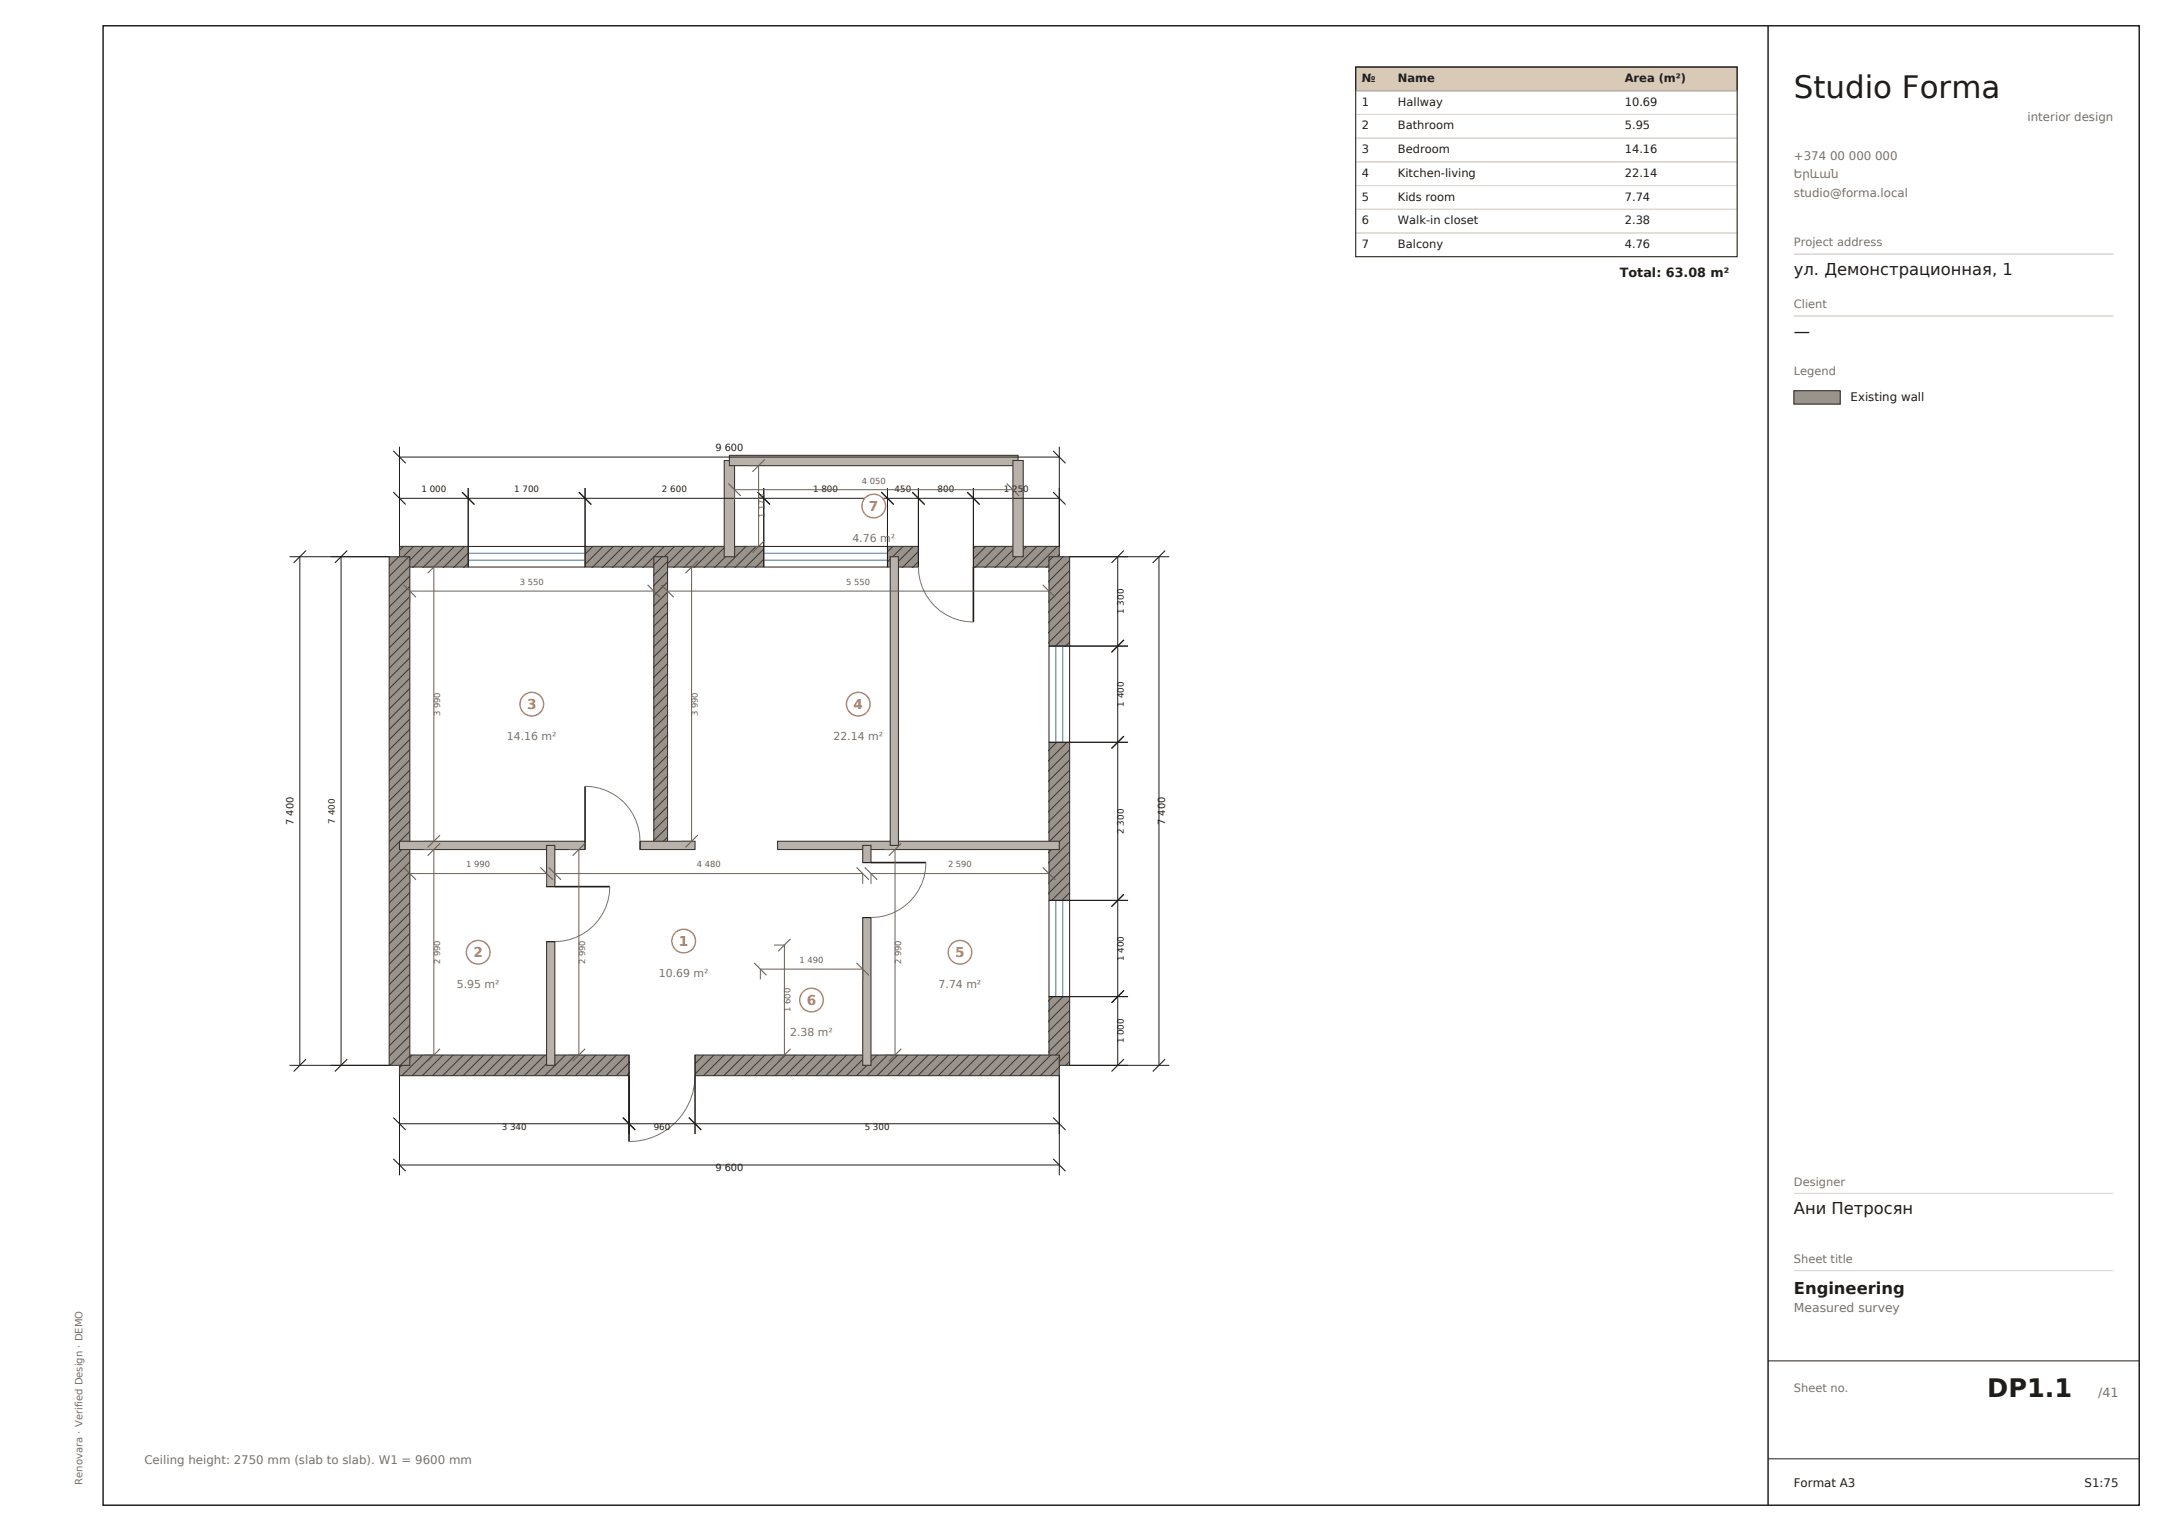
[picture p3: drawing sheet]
<svg xmlns="http://www.w3.org/2000/svg" width="420mm" height="297mm" viewBox="0 0 420 297" stroke-linecap="round" stroke-linejoin="round" font-family="sans-serif">
<path d="M77.5 106h13.3v4h-13.3z" fill-rule="evenodd" fill="#9a938c" stroke="#3b3631" stroke-width=".21"/>
<path d="M78.3 106l-.9 .8M80.3 106l-2.9 2.8M82.3 106l-4.1 4.1M84.2 106l-4.1 4.1M86.2 106l-4.1 4.1M88.2 106l-4.1 4.1M90.2 106l-4.1 4.1M90.9 109.2l-.9 .9M90.9 107.2l-2.8 2.9" fill="none" stroke="#3b3631" stroke-width=".19"/>
<path d="M113.5 106h34.7v4h-34.7z" fill-rule="evenodd" fill="#9a938c" stroke="#3b3631" stroke-width=".21"/>
<g fill="none" stroke="#3b3631" stroke-width=".19">
<path d="M115.1 106l-1.6 1.6M117 106l-3.5 3.5M119 106l-4.1 4.1M121 106l-4.1 4.1M123 106l-4.1 4.1M125 106l-4.1 4.1M126.9 106l-4.1 4.1M128.9 106l-4.1 4.1M130.9 106l-4.1 4.1M132.9 106l-4.1 4.1M134.9 106l-4.1 4.1M136.8 106l-4.1 4.1"/>
<path d="M138.8 106l-4.1 4.1M140.8 106l-4.1 4.1M142.8 106l-4.1 4.1M144.8 106l-4.1 4.1M146.7 106l-4.1 4.1M148.2 108.4l-1.6 1.7M148.2 106.5l-3.6 3.6"/>
</g>
<path d="M172.2 106h6v4h-6z" fill-rule="evenodd" fill="#9a938c" stroke="#3b3631" stroke-width=".21"/>
<path d="M173.3 106l-1.2 1.1M175.2 106l-3.1 3.1M177.2 106l-4.1 4.1M178.2 108.9l-1.1 1.2M178.2 106.9l-3.1 3.2" fill="none" stroke="#3b3631" stroke-width=".19"/>
<path d="M188.8 106h16.7v4h-16.7z" fill-rule="evenodd" fill="#9a938c" stroke="#3b3631" stroke-width=".21"/>
<path d="M189.3 106l-.5 .5M191.3 106l-2.5 2.5M193.3 106l-4.1 4.1M195.3 106l-4.1 4.1M197.2 106l-4.1 4.1M199.2 106l-4.1 4.1M201.2 106l-4.1 4.1M203.2 106l-4.1 4.1M205.2 106l-4.1 4.1M205.6 109.5l-.6 .6M205.6 107.5l-2.6 2.6" fill="none" stroke="#3b3631" stroke-width=".19"/>
<path d="M203.5 108h4v17.3h-4z" fill-rule="evenodd" fill="#9a938c" stroke="#3b3631" stroke-width=".21"/>
<path d="M204.3 108l-.8 .8M206.3 108l-2.8 2.8M207.6 118.6l-4.1 4.1M207.6 116.6l-4.1 4.1M207.6 114.6l-4.1 4.1M207.6 112.6l-4.1 4.1M207.6 110.7l-4.1 4.1M207.6 108.7l-4.1 4.1M207.6 124.5l-.9 .9M207.6 122.5l-2.9 2.9M207.6 120.6l-4.1 4.1" fill="none" stroke="#3b3631" stroke-width=".19"/>
<path d="M203.5 144h4v30.7h-4z" fill-rule="evenodd" fill="#9a938c" stroke="#3b3631" stroke-width=".21"/>
<g fill="none" stroke="#3b3631" stroke-width=".19">
<path d="M205 143.9l-1.5 1.6M207 143.9l-3.5 3.6M207.6 159.3l-4.1 4.1M207.6 157.3l-4.1 4.1M207.6 155.3l-4.1 4.1M207.6 153.3l-4.1 4.1M207.6 151.3l-4.1 4.1M207.6 149.4l-4.1 4.1M207.6 147.4l-4.1 4.1M207.6 145.4l-4.1 4.1M207.6 173.1l-1.6 1.6M207.6 171.1l-3.6 3.6"/>
<path d="M207.6 169.2l-4.1 4.1M207.6 167.2l-4.1 4.1M207.6 165.2l-4.1 4.1M207.6 163.2l-4.1 4.1M207.6 161.2l-4.1 4.1"/>
</g>
<path d="M203.5 193.3h4v13.4h-4z" fill-rule="evenodd" fill="#9a938c" stroke="#3b3631" stroke-width=".21"/>
<path d="M204.3 193.3l-.8 .8M206.3 193.3l-2.8 2.8M207.6 199.9l-4.1 4.1M207.6 197.9l-4.1 4.2M207.6 196l-4.1 4.1M207.6 194l-4.1 4.1M207.6 205.9l-.9 .8M207.6 203.9l-2.9 2.8M207.6 201.9l-4.1 4.1" fill="none" stroke="#3b3631" stroke-width=".19"/>
<path d="M134.8 204.7h70.7v4h-70.7z" fill-rule="evenodd" fill="#9a938c" stroke="#3b3631" stroke-width=".21"/>
<g fill="none" stroke="#3b3631" stroke-width=".19">
<path d="M136.6 204.6l-1.8 1.8M138.6 204.6l-3.8 3.8M140.5 204.6l-4.1 4.1M142.5 204.6l-4.1 4.1M144.5 204.6l-4.1 4.1M146.5 204.6l-4.1 4.1M148.5 204.6l-4.1 4.1M150.4 204.6l-4.1 4.1M152.4 204.6l-4.1 4.1M154.4 204.6l-4.1 4.1M156.4 204.6l-4.1 4.1M158.4 204.6l-4.1 4.1"/>
<path d="M160.3 204.6l-4.1 4.1M162.3 204.6l-4.1 4.1M164.3 204.6l-4.1 4.1M166.3 204.6l-4.1 4.1M168.3 204.6l-4.1 4.1M170.2 204.6l-4.1 4.1M172.2 204.6l-4.1 4.1M174.2 204.6l-4.1 4.1M176.2 204.6l-4.1 4.1M178.2 204.6l-4.1 4.1M180.1 204.6l-4.1 4.1M182.1 204.6l-4.1 4.1"/>
<path d="M184.1 204.6l-4.1 4.1M186.1 204.6l-4.1 4.1M188.1 204.6l-4.1 4.1M190 204.6l-4.1 4.1M192 204.6l-4.1 4.1M194 204.6l-4.1 4.1M196 204.6l-4.1 4.1M198 204.6l-4.1 4.1M199.9 204.6l-4.1 4.1M201.9 204.6l-4.1 4.1M203.9 204.6l-4.1 4.1M205.6 206.9l-1.8 1.8"/>
<path d="M205.6 204.9l-3.8 3.8"/>
</g>
<path d="M77.5 204.7h44.5v4h-44.5z" fill-rule="evenodd" fill="#9a938c" stroke="#3b3631" stroke-width=".21"/>
<g fill="none" stroke="#3b3631" stroke-width=".19">
<path d="M78.1 204.6l-.7 .6M80 204.6l-2.6 2.6M82 204.6l-4.1 4.1M84 204.6l-4.1 4.1M86 204.6l-4.1 4.1M88 204.6l-4.1 4.1M89.9 204.6l-4.1 4.1M91.9 204.6l-4.1 4.1M93.9 204.6l-4.1 4.1M95.9 204.6l-4.1 4.1M97.9 204.6l-4.1 4.1M99.8 204.6l-4.1 4.1"/>
<path d="M101.8 204.6l-4.1 4.1M103.8 204.6l-4.1 4.1M105.8 204.6l-4.1 4.1M107.8 204.6l-4.1 4.1M109.7 204.6l-4.1 4.1M111.7 204.6l-4.1 4.1M113.7 204.6l-4.1 4.1M115.7 204.6l-4.1 4.1M117.7 204.6l-4.1 4.1M119.6 204.6l-4.1 4.1M121.6 204.6l-4.1 4.1M122.1 208.1l-.6 .6"/>
<path d="M122.1 206.1l-2.6 2.6"/>
</g>
<path d="M75.5 108h4v98.7h-4z" fill-rule="evenodd" fill="#9a938c" stroke="#3b3631" stroke-width=".21"/>
<g fill="none" stroke="#3b3631" stroke-width=".19">
<path d="M77.4 108l-2 1.9M79.4 108l-4 3.9M79.5 119.6l-4.1 4.1M79.5 115.7l-4.1 4.1M79.5 109.7l-4.1 4.1M79.5 117.7l-4.1 4.1M79.5 113.7l-4.1 4.1M79.5 111.7l-4.1 4.1M79.5 139.4l-4.1 4.1M79.5 137.5l-4.1 4.1M79.5 135.5l-4.1 4.1M79.5 133.5l-4.1 4.1"/>
<path d="M79.5 131.5l-4.1 4.1M79.5 129.5l-4.1 4.1M79.5 127.6l-4.1 4.1M79.5 125.6l-4.1 4.1M79.5 123.6l-4.1 4.1M79.5 121.6l-4.1 4.1M79.5 159.2l-4.1 4.1M79.5 157.3l-4.1 4.1M79.5 155.3l-4.1 4.1M79.5 153.3l-4.1 4.1M79.5 151.3l-4.1 4.1M79.5 147.4l-4.1 4.1"/>
<path d="M79.5 145.4l-4.1 4.1M79.5 143.4l-4.1 4.1M79.5 141.4l-4.1 4.1M79.5 149.3l-4.1 4.1M79.5 179l-4.1 4.1M79.5 177.1l-4.1 4.1M79.5 175.1l-4.1 4.1M79.5 173.1l-4.1 4.1M79.5 171.1l-4.1 4.1M79.5 169.1l-4.1 4.1M79.5 167.2l-4.1 4.1M79.5 165.2l-4.1 4.1"/>
<path d="M79.5 163.2l-4.1 4.1M79.5 161.2l-4.1 4.1M79.5 198.8l-4.1 4.1M79.5 196.9l-4.1 4.1M79.5 194.9l-4.1 4.1M79.5 192.9l-4.1 4.1M79.5 190.9l-4.1 4.1M79.5 188.9l-4.1 4.1M79.5 187l-4.1 4.1M79.5 185l-4.1 4.1M79.5 183l-4.1 4.1M79.5 181l-4.1 4.1"/>
<path d="M79.5 204.8l-1.9 1.9M79.5 202.8l-3.9 3.9M79.5 200.8l-4.1 4.1"/>
</g>
<path d="M126.8 108h2.7v56h-2.7z" fill-rule="evenodd" fill="#9a938c" stroke="#3b3631" stroke-width=".21"/>
<g fill="none" stroke="#3b3631" stroke-width=".19">
<path d="M128.5 108l-1.7 1.7M129.5 118.8l-2.7 2.7M129.5 116.8l-2.7 2.8M129.5 114.8l-2.7 2.8M129.5 112.8l-2.7 2.8M129.5 110.9l-2.7 2.7M129.5 108.9l-2.7 2.7M129.5 138.6l-2.7 2.7M129.5 136.6l-2.7 2.8M129.5 134.6l-2.7 2.8M129.5 132.6l-2.7 2.8M129.5 130.7l-2.7 2.7"/>
<path d="M129.5 128.7l-2.7 2.7M129.5 126.7l-2.7 2.8M129.5 124.7l-2.7 2.8M129.5 122.7l-2.7 2.8M129.5 120.8l-2.7 2.7M129.5 158.4l-2.7 2.7M129.5 156.4l-2.7 2.8M129.5 154.4l-2.7 2.8M129.5 152.4l-2.7 2.8M129.5 150.5l-2.7 2.7M129.5 148.5l-2.7 2.7M129.5 146.5l-2.7 2.8"/>
<path d="M129.5 144.5l-2.7 2.8M129.5 142.5l-2.7 2.8M129.5 140.6l-2.7 2.7M129.5 162.3l-1.7 1.7M129.5 160.4l-2.7 2.7"/>
</g>
<g fill="#b9b2aa" stroke="#3b3631" stroke-width=".21">
<path d="M77.5 163.2h36v1.6h-36z" fill-rule="evenodd"/>
<path d="M124.2 163.2h10.6v1.6h-10.6z" fill-rule="evenodd"/>
<path d="M150.8 163.2h54.7v1.6h-54.7z" fill-rule="evenodd"/>
<path d="M172.7 108h1.6v56h-1.6z" fill-rule="evenodd"/>
<path d="M106 164h1.6v8h-1.6z" fill-rule="evenodd"/>
<path d="M106 182.7h1.6v24h-1.6z" fill-rule="evenodd"/>
<path d="M167.4 164h1.6v3.3h-1.6z" fill-rule="evenodd"/>
<path d="M167.4 178h1.6v28.7h-1.6z" fill-rule="evenodd"/>
<path d="M140.5 89.3h2v18.7h-2z" fill-rule="evenodd"/>
<path d="M141.5 88.3h56v2h-56z" fill-rule="evenodd"/>
<path d="M196.5 89.3h2v18.7h-2z" fill-rule="evenodd"/>
</g>
<path d="M188.8 110v10.7M113.5 152.5v10.7M107.6 172h10.7M169 167.3h10.6M122 208.7v12.8" fill="none" stroke="#1f1d1b" stroke-width=".32"/>
<path d="M178.2 110a10.7 10.7 0 0 0 10.6 10.7M113.5 152.5a10.7 10.7 0 0 1 10.7 10.7M118.3 172a10.7 10.7 0 0 1-10.7 10.7M179.6 167.3a10.7 10.7 0 0 1-10.6 10.7M134.8 208.7a12.8 12.8 0 0 1-12.8 12.8" fill="none" stroke="#7a7068" stroke-width=".19"/>
<g fill="none" stroke="#1f1d1b" stroke-width=".19">
<path d="M77.5 86.7v19.3M77.5 96.7h128M77.5 88.7h128M90.8 94.7v15.3h22.7v-15.3M148.2 94.7v15.3h24v-15.3M178.2 94.7v15.3M188.8 94.7v15.3M205.5 86.7v19.3M56.2 108h19.3M58.2 108v98.7M66.2 108v98.7M90.8 106h22.7"/>
<path d="M148.2 106h24M207.5 108h19.3M216.8 108v98.7M224.8 108v98.7M207.5 125.3v18.7M218.8 125.3h-15.3v18.7h15.3M106 172h1.6M113.5 163.2v1.6M124.2 163.2v1.6M167.4 167.3h1.6M167.4 178h1.6M207.5 174.7v18.6"/>
<path d="M218.8 174.7h-15.3v18.6h15.3M106 182.7h1.6M56.2 206.7h19.3M77.5 208.7v19.3M77.5 218h128M122 204.7v15.3M134.8 204.7v15.3M205.5 208.7v19.3M207.5 206.7h19.3M77.5 226h128"/>
</g>
<path d="M90.8 108.7h22.7M90.8 107.3h22.7M148.2 108.7h24M148.2 107.3h24M204.8 125.3v18.7M206.2 125.3v18.7M204.8 174.7v18.6M206.2 174.7v18.6" fill="none" stroke="#3d7fb5" stroke-width=".19"/>
<g fill="none" stroke="#1f1d1b" stroke-width=".21">
<path d="M76.3 95.5l2.4 2.4M76.3 87.5l2.4 2.4M89.6 95.5l2.4 2.4M112.3 95.5l2.4 2.4M147 95.5l2.4 2.4M171 95.5l2.4 2.4M177 95.5l2.4 2.4M187.6 95.5l2.4 2.4M204.3 95.5l2.4 2.4M204.3 87.5l2.4 2.4M59.4 106.8l-2.4 2.4M67.4 106.8l-2.4 2.4"/>
<path d="M218 106.8l-2.4 2.4M226 106.8l-2.4 2.4M218 124.1l-2.4 2.4M218 142.8l-2.4 2.4M218 173.5l-2.4 2.4M218 192.1l-2.4 2.4M59.4 205.5l-2.4 2.4M67.4 205.5l-2.4 2.4M76.3 216.8l2.4 2.4M120.8 216.8l2.4 2.4M133.6 216.8l2.4 2.4M204.3 216.8l2.4 2.4"/>
<path d="M218 205.5l-2.4 2.4M226 205.5l-2.4 2.4M76.3 224.8l2.4 2.4M204.3 224.8l2.4 2.4"/>
</g>
<g fill="none" stroke="#6a5f55" stroke-width=".19">
<path d="M142.5 97v-2h54v2M145.2 90.3h2v15.7h-2M79.5 116.7v-2h47.3v2M82.2 110h2v53.2h-2M129.5 116.7v-2h74v2M132.2 110h2v53.2h-2M79.5 171.5v-2h26.5v2M82.2 164.8h2v39.9h-2M107.6 171.5v-2h59.8v2M110.3 164.8h2v39.9h-2M169 171.5v-2h34.5v2M171.6 164.8h2v39.9h-2"/>
<path d="M147.5 190v-2h19.9v2M150.2 183.3h2v21.4h-2"/>
</g>
<g fill="none" stroke="#6a5f55" stroke-width=".21">
<path d="M141.3 93.8l2.4 2.4M148.4 89.1l-2.4 2.4M195.3 93.8l2.4 2.4M78.3 113.5l2.4 2.4M85.4 108.8l-2.4 2.4M125.6 113.5l2.4 2.4M128.3 113.5l2.4 2.4M135.4 108.8l-2.4 2.4M148.4 104.8l-2.4 2.4M202.3 113.5l2.4 2.4M78.3 168.3l2.4 2.4M85.4 163.6l-2.4 2.4"/>
<path d="M85.4 162l-2.4 2.4M104.8 168.3l2.4 2.4M106.4 168.3l2.4 2.4M113.5 163.6l-2.4 2.4M135.4 162l-2.4 2.4M166.2 168.3l2.4 2.4M167.8 168.3l2.4 2.4M174.8 163.6l-2.4 2.4M202.3 168.3l2.4 2.4M146.3 186.8l2.4 2.4M153.4 182.1l-2.4 2.4M166.2 186.8l2.4 2.4"/>
<path d="M85.4 203.5l-2.4 2.4M113.5 203.5l-2.4 2.4M153.4 203.5l-2.4 2.4M174.8 203.5l-2.4 2.4"/>
</g>
<g fill="#fff" stroke="#c97f63" stroke-width=".28">
<circle cx="132.6" cy="182.6" r="2.29"/>
<circle cx="92.8" cy="184.7" r="2.29"/>
<circle cx="103.2" cy="136.6" r="2.29"/>
<circle cx="166.5" cy="136.6" r="2.29"/>
<circle cx="186.2" cy="184.7" r="2.29"/>
<circle cx="157.4" cy="194" r="2.29"/>
<circle cx="169.5" cy="98.2" r="2.29"/>
</g>
<path d="M263 13h74v4.6h-74z" fill-rule="evenodd" fill="#d9c9b7" stroke="#1f1d1b" stroke-width=".19"/>
<path d="M263 17.6h74v4.6h-74zM263 22.2h74v4.6h-74zM263 26.8h74v4.6h-74zM263 31.4h74v4.6h-74zM263 36h74v4.6h-74zM263 40.6h74v4.6h-74zM263 45.2h74v4.6h-74z" fill="none" stroke="#d8d2ca" stroke-width=".19"/>
<path d="M263 13h74v36.8h-74z" fill="none" stroke="#1f1d1b" stroke-width=".19"/>
<path d="M20 5h395v287h-395zM343 5v287" fill="none" stroke="#1f1d1b" stroke-width=".28"/>
<path d="M348 49.3h62M348 61.3h62" fill="none" stroke="#d8d2ca" stroke-width=".28"/>
<path d="M348 75.8h9v2.6h-9z" fill-rule="evenodd" fill="#9a938c" stroke="#1f1d1b" stroke-width=".19"/>
<path d="M348 231.5h62M348 246.5h62" fill="none" stroke="#d8d2ca" stroke-width=".19"/>
<path d="M343 264h72M343 283h72" fill="none" stroke="#1f1d1b" stroke-width=".19"/>
<text font-size="6" fill="#1f1d1b" x="348" y="19">Studio Forma</text>
<text font-size="4.9" fill="#1f1d1b" x="385.5" y="271">DP1.1</text>
<g font-size="3.2" fill="#1f1d1b">
<text x="348" y="53.3">ул. Демонстрационная, 1</text>
<text x="348" y="65.3">—</text>
<text x="348" y="235.5">Ани Петросян</text>
<text x="348" y="251">Engineering</text>
</g>
<g font-size="2.6" fill="#c97f63">
<text x="168.6" y="99.1">7</text>
<text x="102.2" y="137.5">3</text>
<text x="165.6" y="137.5">4</text>
<text x="91.8" y="185.7">2</text>
<text x="131.7" y="183.5">1</text>
<text x="185.3" y="185.7">5</text>
<text x="156.5" y="194.9">6</text>
</g>
<text font-size="2.5" fill="#1f1d1b" x="314.3" y="53.8">Total: 63.08 m²</text>
<text font-size="2.5" fill="#7a7068" x="407" y="271">/41</text>
<text font-size="2.4" fill="#7a7068" x="348" y="254.6">Measured survey</text>
<g font-size="2.3" fill="#7a7068">
<text x="393.3" y="23.5">interior design</text>
<text x="348" y="31">+374 00 000 000</text>
<text x="348" y="34.6">Երևան</text>
<text x="348" y="38.2">studio@forma.local</text>
<text x="28" y="284">Ceiling height: 2750 mm (slab to slab). W1 = 9600 mm</text>
</g>
<g font-size="2.3" fill="#1f1d1b">
<text x="359" y="77.8">Existing wall</text>
<text x="348" y="288.5">Format A3</text>
<text x="404.4" y="288.5">S1:75</text>
</g>
<g font-size="2.2" fill="#1f1d1b">
<text x="264.2" y="15.9">№</text>
<text x="271.2" y="15.9">Name</text>
<text x="315.2" y="15.9">Area (m²)</text>
<text x="264.2" y="20.5">1</text>
<text x="271.2" y="20.5">Hallway</text>
<text x="315.2" y="20.5">10.69</text>
<text x="264.2" y="25.1">2</text>
<text x="264.2" y="29.7">3</text>
<text x="271.2" y="25.1">Bathroom</text>
<text x="271.2" y="29.7">Bedroom</text>
<text x="315.2" y="25.1">5.95</text>
<text x="315.2" y="29.7">14.16</text>
<text x="264.2" y="34.3">4</text>
<text x="271.2" y="34.3">Kitchen-living</text>
<text x="315.2" y="34.3">22.14</text>
<text x="264.2" y="38.9">5</text>
<text x="271.2" y="38.9">Kids room</text>
<text x="315.2" y="38.9">7.74</text>
<text x="264.2" y="43.5">6</text>
<text x="271.2" y="43.5">Walk-in closet</text>
<text x="315.2" y="43.5">2.38</text>
<text x="264.2" y="48.1">7</text>
<text x="271.2" y="48.1">Balcony</text>
<text x="315.2" y="48.1">4.76</text>
</g>
<g font-size="2.2" fill="#7a7068">
<text x="348" y="47.8">Project address</text>
<text x="348" y="59.8">Client</text>
<text x="348" y="72.8">Legend</text>
<text x="348" y="230">Designer</text>
<text x="348" y="245">Sheet title</text>
<text x="348" y="270">Sheet no.</text>
</g>
<g font-size="2.1" fill="#7a7068">
<text x="165.4" y="105.1">4.76 m²</text>
<text x="98.3" y="143.5">14.16 m²</text>
<text x="161.7" y="143.5">22.14 m²</text>
<text x="88.6" y="191.7">5.95 m²</text>
<text x="127.8" y="189.5">10.69 m²</text>
<text x="182.1" y="191.7">7.74 m²</text>
<text x="153.3" y="200.9">2.38 m²</text>
</g>
<g font-size="1.9" fill="#1f1d1b">
<text x="138.8" y="87.5">9 600</text>
<text x="57" y="160.1" transform="rotate(-90 57 160.1)">7 400</text>
<text x="226" y="160.1" transform="rotate(-90 226 160.1)">7 400</text>
<text x="138.8" y="227.2">9 600</text>
</g>
<text font-size="1.9" fill="#7a7068" x="16" y="288" transform="rotate(-90 16 288)">Renovara · Verified Design · DEMO</text>
<g font-size="1.7" fill="#1f1d1b">
<text x="81.7" y="95.5">1 000</text>
<text x="99.7" y="95.5">1 700</text>
<text x="128.4" y="95.5">2 600</text>
<text x="157.7" y="95.5">1 800</text>
<text x="173.6" y="95.5">450</text>
<text x="181.9" y="95.5">800</text>
<text x="194.7" y="95.5">1 250</text>
<text x="218" y="119.1" transform="rotate(-90 218 119.1)">1 300</text>
<text x="218" y="137.1" transform="rotate(-90 218 137.1)">1 400</text>
<text x="65" y="159.8" transform="rotate(-90 65 159.8)">7 400</text>
<text x="218" y="161.8" transform="rotate(-90 218 161.8)">2 300</text>
<text x="218" y="186.4" transform="rotate(-90 218 186.4)">1 400</text>
<text x="218" y="202.4" transform="rotate(-90 218 202.4)">1 000</text>
<text x="97.3" y="219.2">3 340</text>
<text x="126.8" y="219.2">960</text>
<text x="167.7" y="219.2">5 300</text>
</g>
<g font-size="1.6" fill="#6a5f55">
<text x="167.2" y="93.8">4 050</text>
<text x="148.4" y="100.5" transform="rotate(-90 148.4 100.5)">1 175</text>
<text x="100.8" y="113.5">3 550</text>
<text x="164.2" y="113.5">5 550</text>
<text x="85.4" y="138.9" transform="rotate(-90 85.4 138.9)">3 990</text>
<text x="135.4" y="138.9" transform="rotate(-90 135.4 138.9)">3 990</text>
<text x="90.4" y="168.3">1 990</text>
<text x="135.2" y="168.3">4 480</text>
<text x="183.9" y="168.3">2 590</text>
<text x="85.4" y="187.1" transform="rotate(-90 85.4 187.1)">2 990</text>
<text x="113.5" y="187.1" transform="rotate(-90 113.5 187.1)">2 990</text>
<text x="155.1" y="186.8">1 490</text>
<text x="174.8" y="187.1" transform="rotate(-90 174.8 187.1)">2 990</text>
<text x="153.4" y="196.3" transform="rotate(-90 153.4 196.3)">1 600</text>
</g>
</svg>
